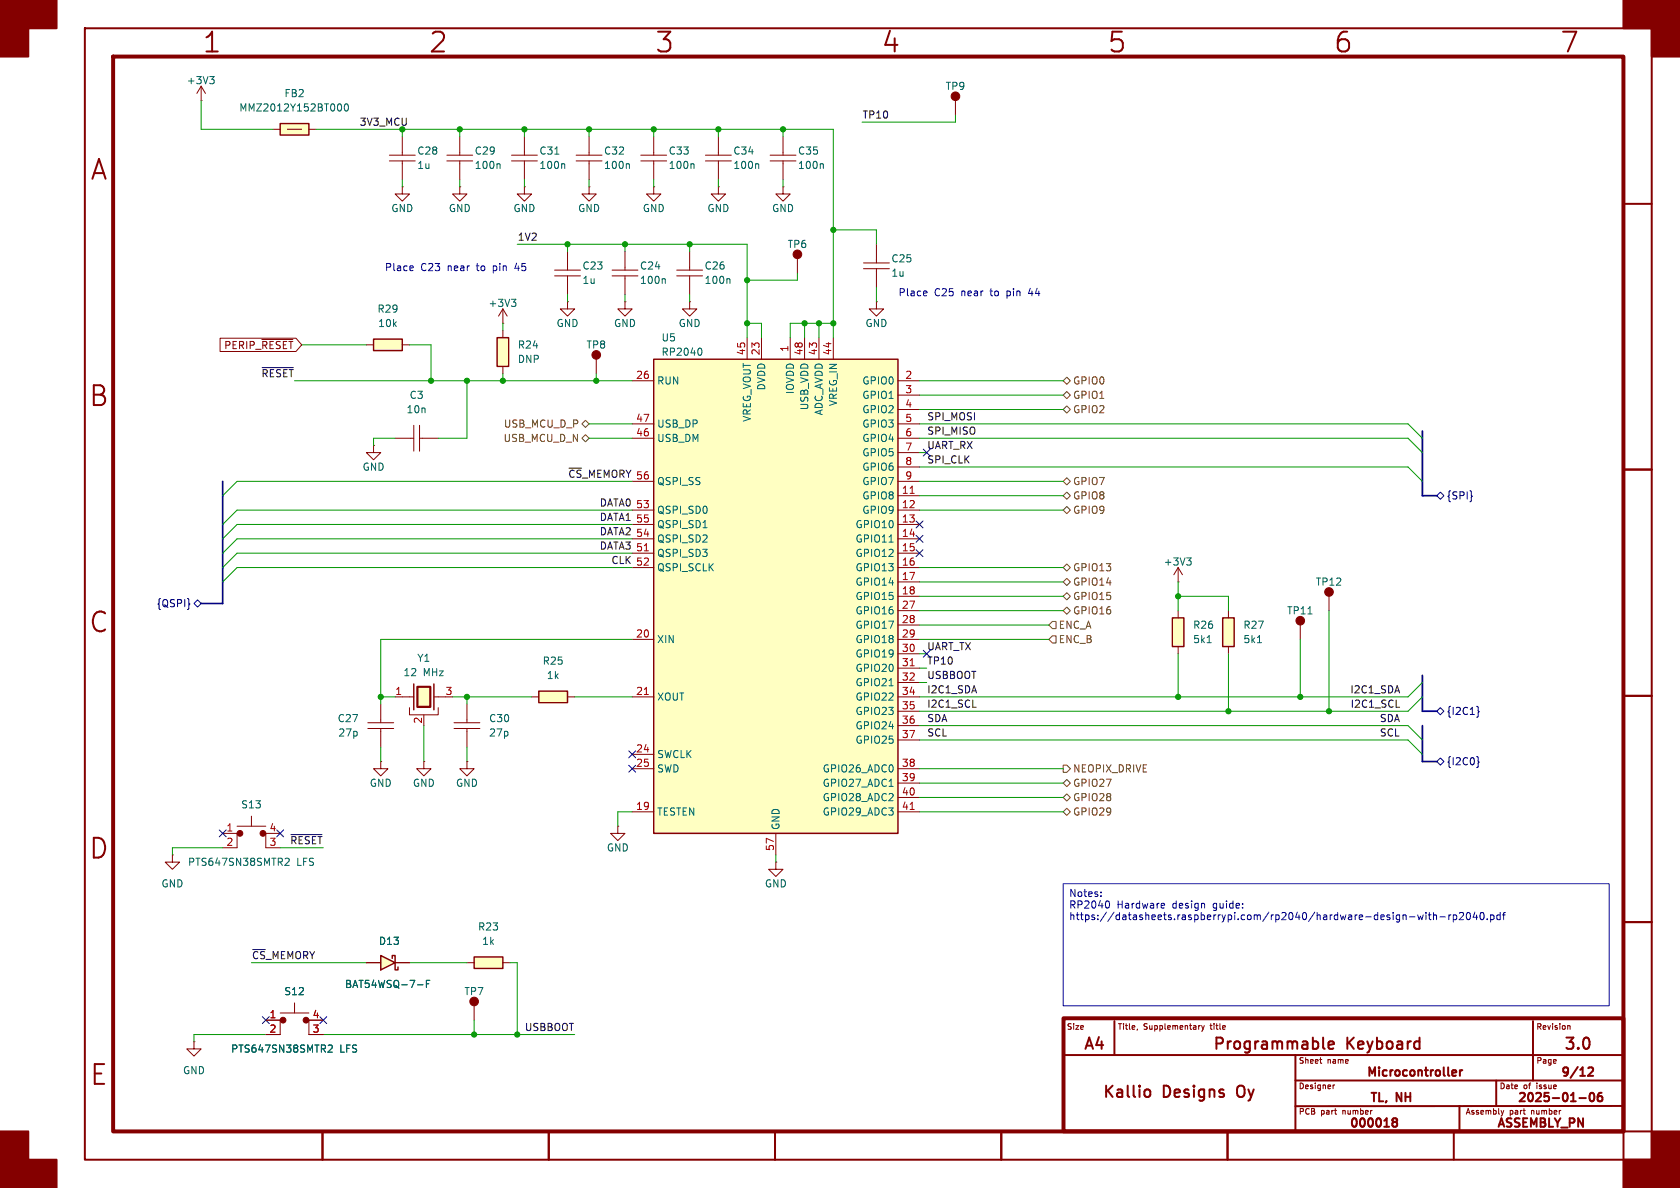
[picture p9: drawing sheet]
<svg xmlns="http://www.w3.org/2000/svg" width="297mm" height="210mm" viewBox="0 0 297 210" stroke-linecap="round" stroke-linejoin="round" font-family="sans-serif">
<g fill="none" stroke="#840000" stroke-width=".35">
<path d="M15 5h277v200h-277zM287 36h5M287 83h5M287 123h5M287 163h5M188 186.5h99M197 180.5v6M202.4 192.8a.54 .54 0 0 1 .5-.2 .54 .54 0 0 1 .5 .4v.5a.54 .54 0 0 1-.5 .4 .54 .54 0 0 1-.5-.2M229 186.5v13.5M229 191h58M233.9 183.4v1.7l.3 .3M234.9 184.7l.9-.1-.1-.4-.6-.1-.2 .3 .1 .9 .1 .1 .6-.1"/>
<path d="M246.4 198.3l-.3-.3 .3-.3 .5 .1 .1 .2-.3 .3M246.4 198.3l-.3 .3 .1 .4 .2 .2 .5-.1 .1-.2-.1-.4-.2-.2M246.4 198.3h.3M250.8 184.1l.2 .1M251 183.4v2M251 185.3l-.2 .1M256 188.7v1.3l.2 .2M256.7 189.7l.7-.2v-.2l-.5-.1-.2 .2 .1 .7h.6M258 195.5v4.5M258.1 189.2v1M258.5 189.2l-.3 .1-.1 .2M264.5 191v4.5"/>
<path d="M271 180.5v10.5M279.2 194.1h1.2M280.8 188.8l.6-.1 .2 .1v.3l-.9 1.1h.9M281.1 193.3l.3-.1a.81 .81 0 0 1 .5 .6 .81 .81 0 0 1-.3 .8l-.1 .1a.81 .81 0 0 1-.4-1.4zM283.1 193.2a.59 .59 0 0 0-.7 .6v.6l.2 .2 .4 .1 .2-.2 .1-.5-.2-.2h-.4l-.3 .2M287 195.5h-58M57 200v5M97 200v5M137 200v5M177 200v5M181 200h111M217 200v5"/>
<path d="M257 200v5M287 200v5"/>
</g>
<path d="M20 10h267v190h-267zM188 180h99v20h-99z" fill="none" stroke="#840000" stroke-width=".7"/>
<g fill="#840000" stroke="#840000" stroke-width=".35">
<path d="M0 0h10v5h-5v5h-5z"/>
<path d="M0 200h5v5h5v5h-10z"/>
<path d="M287 0h10v10h-5v-5h-5z"/>
<path d="M292 200h5v10h-10v-5h5z"/>
</g>
<g fill="none" stroke="#840000" stroke-width=".18">
<path d="M168.9 17.8v2.5M127 33v1.3h-1.3l1.3 1.3 1.3-1.3h-1.3M127 33h.1M154.9 53.3v1.3h-1.2l1.2 1.3 1.3-1.3h-1.3M154.9 53.3h.1M69.8 77.5h3.4M73.2 75.2v4.6M74.2 75.2v4.6M74.2 77.5h3.3M201.1 181.9l-.1 .2M212.1 181.3h.1M212.4 181.3l.3 .7"/>
<path d="M212.7 182l-.3 .3M212.9 181.3l-.2 .7M233.3 187.3h.4M233.6 188h.1M235.7 191.8v.7M236 191.8l-.3 .2M265.4 196.3l.2 .7M265.6 197l-.1 .2M265.8 196.3l-.2 .7M277.2 181.3h.3l.1 .7"/>
</g>
<circle cx="168.9" cy="17" r=".76" fill="#840000" stroke="#840000" stroke-width=".18"/>
<path d="M49.5 21.8h5.1v2.1h-5.1z" fill="#ffffc2"/>
<g fill="none" stroke="#840000" stroke-width=".18">
<path d="M48.3 22.9h1.2M50.8 22.9h2.5M54.6 22.9h1.3M68.8 28.4h4.6M68.8 27.4h4.6M71.1 33v1.3h-1.3l1.3 1.3 1.3-1.3h-1.3M71.1 33h.1M71.1 24.1v3.3M71.1 28.4v3.4M79 28.4h4.6M79 27.4h4.6M81.3 33v1.3h-1.3l1.3 1.3 1.2-1.3h-1.2"/>
<path d="M81.3 33h.1M81.3 24.1v3.3M81.3 28.4v3.4M113.3 28.4h4.6M113.3 27.4h4.6M115.6 33v1.3h-1.3l1.3 1.3 1.2-1.3h-1.2M115.6 33h.1M115.6 24.1v3.3M115.6 28.4v3.4M105.4 63.5v2.5"/>
</g>
<path d="M49.5 21.8h5.1v2.1h-5.1z" fill="none" stroke="#840000" stroke-width=".25"/>
<path d="M60 18.4a.68 .68 0 0 1 .4 .6 .68 .68 0 0 1-.4 .6M61 18.5l.2-.1a.68 .68 0 0 1 .4 .6 .68 .68 0 0 1-.4 .6l-.2-.1-.1-.4zM88.2 28.9l.2 .2v.7M122.5 28.9l.2 .2v.7" fill="none" stroke="#006464" stroke-width=".18"/>
<circle cx="105.4" cy="62.7" r=".76" fill="#840000" stroke="#840000" stroke-width=".18"/>
<path d="M87.9 59.7h2v5.1h-2z" fill="#ffffc2"/>
<path d="M87.9 59.7h2v5.1h-2z" fill="none" stroke="#840000" stroke-width=".25"/>
<g fill="none" stroke="#840000" stroke-width=".18">
<path d="M35.6 17.8h.1M35.6 15.2l-.8 1.3M35.6 15.2v2.6M35.6 15.2l.7 1.3M90.4 28.4h4.6M90.4 27.4h4.6M92.7 33v1.3h-1.3l1.3 1.3 1.3-1.3h-1.3M92.7 33h.1M92.7 24.1v3.3M92.7 28.4v3.4M101.9 28.4h4.5M101.9 27.4h4.5"/>
<path d="M104.1 33v1.3h-1.2l1.2 1.3 1.3-1.3h-1.3M104.1 33h.1M104.1 24.1v3.3M104.1 28.4v3.4M88.9 57.2h.1M88.9 54.6v2.6M88.9 58.4v1.3M88.9 54.6l-.8 1.3M88.9 54.6l.8 1.3M98 48.8h4.6M98 47.8h4.6M100.3 44.5v3.3"/>
<path d="M100.3 48.8v3.3M152.7 47.5h4.5M152.7 46.5h4.5M154.9 43.2v3.3M154.9 47.5v3.3M88.9 64.8v1.2M208.3 102.9h.1M208.3 100.3l-.8 1.3M208.3 100.3v2.6M208.3 100.3l.7 1.3"/>
</g>
<path d="M37.1 13.5h.8l-.5 .5M37.6 14l.3 .3v.3l-.3 .2M98.1 27.2h.7M99.7 28.9l.1 .2v.7M111.1 28.9l.2 .2v.7M90.4 52.9h.8l-.4 .5M91 53.4l.2 .2v.3l-.2 .3M209.8 98.6h.8l-.4 .5M210.3 99.1l.3 .2v.4l-.3 .2" fill="none" stroke="#006464" stroke-width=".18"/>
<path d="M207.3 109.2h2v5.1h-2z" fill="#ffffc2"/>
<path d="M207.3 109.2h2v5.1h-2z" fill="none" stroke="#840000" stroke-width=".25"/>
<path d="M108.2 48.8h4.6M108.2 47.8h4.6M110.5 44.5v3.3M110.5 48.8v3.3M66 78.7v1.3h-1.2l1.2 1.3 1.3-1.3h-1.3M66 78.7h.1M208.3 108v1.2M208.3 114.3v1.3" fill="none" stroke="#840000" stroke-width=".18"/>
<path d="M117.4 49.3l.2 .1v.7M213.4 113.6h.7" fill="none" stroke="#006464" stroke-width=".18"/>
<path d="M73.8 121.4h2.3v3.6h-2.3z" fill="#ffffc2"/>
<path d="M69.8 123.2h3.4M72.4 125.1v1.3h5.1v-1.3M74.9 126.4v1.9M76.7 123.2h2" fill="none" stroke="#840000" stroke-width=".18"/>
<path d="M73.8 121.4h2.3v3.6h-2.3z" fill="none" stroke="#840000" stroke-width=".38"/>
<path d="M73.2 120.9v4.6M76.7 120.9v4.6" fill="none" stroke="#840000" stroke-width=".25"/>
<path d="M95.2 122.2h5.1v2h-5.1z" fill="#ffffc2"/>
<path d="M95.2 122.2h5.1v2h-5.1z" fill="none" stroke="#840000" stroke-width=".25"/>
<path d="M100.3 53.3v1.3h-1.2l1.2 1.3 1.3-1.3h-1.3M100.3 53.3h.1M229.9 110.5v2.5M234.9 105.4v2.6M94 123.2h1.2M100.3 123.2h1.3" fill="none" stroke="#840000" stroke-width=".18"/>
<g fill="#840000" stroke="#840000" stroke-width=".18">
<circle cx="234.9" cy="104.6" r=".76"/>
<circle cx="229.9" cy="109.7" r=".76"/>
</g>
<path d="M231.2 108.5h.8" fill="none" stroke="#006464" stroke-width=".18"/>
<path d="M83.8 169.2h5.1v2h-5.1z" fill="#ffffc2"/>
<path d="M83.8 169.2h5.1v2h-5.1z" fill="none" stroke="#840000" stroke-width=".25"/>
<g fill="none" stroke="#840000" stroke-width=".18">
<path d="M138.4 33v1.3h-1.2l1.2 1.3 1.3-1.3h-1.3M138.4 33h.1M119.6 48.8h4.6M119.6 47.8h4.6M121.9 53.3v1.3h-1.3l1.3 1.3 1.3-1.3h-1.3M121.9 53.3h.1M121.9 44.5v3.3M121.9 48.8v3.3M141 45.7v2.6M74.9 134.6v1.3h-1.2l1.2 1.3 1.3-1.3h-1.3M74.9 134.6h.1M80.3 128.8h4.5"/>
<path d="M80.3 127.8h4.5M82.5 134.6v1.3h-1.2l1.2 1.3 1.3-1.3h-1.3M82.5 134.6h.1M82.5 124.5v3.3M82.5 128.8v3.3M30.5 151.1v1.3h-1.3l1.3 1.3 1.2-1.3h-1.2M30.5 151.1h.1M39.4 147.3h2.5v2.6h-2.5M41.9 146.1h5.1M44.4 144.3v1.8M49.5 147.3h-2.5v2.6h2.5M109.2 146.1v1.2h-1.3l1.3 1.3 1.3-1.3h-1.3"/>
<path d="M109.2 146.1h.1M137.2 152.4v1.3h-1.3l1.3 1.2 1.2-1.2h-1.2M137.2 152.4h.1M82.5 170.2h1.3M83.8 177.8v2.5M88.9 170.2h1.3M34.3 184.2v1.2h-1.3l1.3 1.3 1.3-1.3h-1.3M34.3 184.2h.1"/>
</g>
<path d="M128.9 49.3l.1 .1v.7M50.5 151.8l.4-.1 .2 .4-.8 .9h.8" fill="none" stroke="#006464" stroke-width=".18"/>
<g fill="#840000" stroke="#840000" stroke-width=".18">
<circle cx="83.8" cy="177" r=".76"/>
<circle cx="42.4" cy="147.3" r=".51"/>
<circle cx="46.5" cy="147.3" r=".51"/>
<circle cx="141" cy="45" r=".76"/>
</g>
<path d="M115.6 63.5h43.1v83.8h-43.1z" fill="#ffffc2"/>
<path d="M115.6 63.5h43.1v83.8h-43.1z" fill="none" stroke="#840000" stroke-width=".25"/>
<g fill="none" stroke="#840000" stroke-width=".18">
<path d="M132.1 59.7v3.8M134.6 59.7v3.8M139.7 59.7v3.8M142.2 59.7v3.8M144.8 59.7v3.8M147.3 59.7v3.8M111.8 67.3h3.8M111.8 77.5h3.8M111.8 74.9h3.8M158.7 67.3h3.9M158.7 69.9h3.9M158.7 72.4h3.9"/>
<path d="M158.7 77.5h3.9M158.7 74.9h3.9M111.8 90.2h3.8M111.8 92.7h3.8M111.8 95.3h3.8M111.8 97.8h3.8M111.8 85.1h3.8M158.7 87.6h3.9M158.7 90.2h3.9M158.7 92.7h3.9M158.7 95.3h3.9M158.7 97.8h3.9"/>
<path d="M158.7 85.1h3.9M158.7 80h3.9M158.7 82.6h3.9M111.8 100.3h3.8M111.8 113h3.8M158.7 100.3h3.9M158.7 102.9h3.9M158.7 105.4h3.9M158.7 113h3.9M158.7 108h3.9M158.7 110.5h3.9M158.7 115.6h3.9"/>
<path d="M158.7 118.1h3.9M111.8 123.2h3.8M111.8 133.4h3.8M111.8 135.9h3.8M158.7 123.2h3.9M158.7 135.9h3.9M158.7 120.7h3.9M158.7 125.7h3.9M158.7 128.3h3.9M158.7 130.8h3.9M158.7 138.4h3.9M111.8 143.5h3.8"/>
<path d="M137.2 147.3v3.8M158.7 143.5h3.9M158.7 141h3.9"/>
</g>
<path d="M113.9 97.4h.7M160.9 87.2h.7M160.9 117.7h.7M113.9 122.8h.7M160.9 143.1h.7" fill="none" stroke="#a90000" stroke-width=".18"/>
<path d="M123.8 61.5a.79 .79 0 0 1 0 1.3M124.3 93.3h.7M157.2 95.8h.7M157.2 121.2h.7M157.2 139h.7" fill="none" stroke="#006464" stroke-width=".18"/>
<path d="M67.3 168.9l2.5 1.3-2.5 1.3z" fill="#ffffc2"/>
<path d="M67.3 168.9l2.5 1.3-2.5 1.3zM69.3 169.4v-.5h.5v2.6h.6v-.6" fill="none" stroke="#840000" stroke-width=".25"/>
<path d="M67.3 134.6v1.3h-1.3l1.3 1.3 1.3-1.3h-1.3M67.3 134.6h.1M49.5 179.1h5.1M52.1 177.3v1.8M64.8 170.2h2.5M69.8 170.2h2.6M47 180.3h2.5v2.6h-2.5M57.1 180.3h-2.5v2.6h2.5" fill="none" stroke="#840000" stroke-width=".18"/>
<path d="M73.8 174.1h1M75.4 173.9h.4M76 173.3h-.6v1.3M58.1 184.8l.4-.1 .3 .4-.8 .9h.8" fill="none" stroke="#006464" stroke-width=".18"/>
<g fill="#840000" stroke="#840000" stroke-width=".18">
<circle cx="50" cy="180.3" r=".51"/>
<circle cx="54.1" cy="180.3" r=".51"/>
</g>
<path d="M216.2 109.2h2v5.1h-2z" fill="#ffffc2"/>
<path d="M216.2 109.2h2v5.1h-2z" fill="none" stroke="#840000" stroke-width=".25"/>
<path d="M110.5 53.3v1.3h-1.3l1.3 1.3 1.3-1.3h-1.3M110.5 53.3h.1M217.2 108v1.2M217.2 114.3v1.3M65 128.8h4.6M65 127.8h4.6M67.3 124.5v3.3M67.3 128.8v3.3" fill="none" stroke="#840000" stroke-width=".18"/>
<path d="M222.3 113.6h.7" fill="none" stroke="#006464" stroke-width=".18"/>
<path d="M66 59.9h5.1v2.1h-5.1z" fill="#ffffc2"/>
<path d="M66 59.9h5.1v2.1h-5.1z" fill="none" stroke="#840000" stroke-width=".25"/>
<g fill="none" stroke="#840000" stroke-width=".18">
<path d="M124.7 28.4h4.6M124.7 27.4h4.6M127 24.1v3.3M127 28.4v3.4M136.1 28.4h4.6M136.1 27.4h4.6M138.4 24.1v3.3M138.4 28.4v3.4M38.9 59.8h13.4l1 1.2-1 1.1h-13.4zM46.3 60h5.5M64.8 61h1.2M71.1 61h1.3"/>
<path d="M64.8 170.2h2.5M69.8 170.2h2.6M47 180.3h2.5M47 182.9h2.5M54.6 180.3h2.5M54.6 182.9h2.5"/>
</g>
<path d="M133.9 28.9l.2 .2v.7M145.4 28.9l.2 .2v.7M73.8 174.1h1M75.4 173.9h.4M76 173.3h-.6v1.3M58.1 184.8l.4-.1 .3 .4-.8 .9h.8" fill="none" stroke="#006464" stroke-width=".18"/>
<g fill="none" stroke="#725600" stroke-width=".18">
<path d="M102.9 77.5l.6-.7 .6 .7-.6 .6zM103.5 74.3l.6 .6-.6 .7-.6-.7zM188 72.4l.6-.6 .6 .6-.6 .6zM188 69.9l.6-.7 .6 .7-.6 .6zM188 67.3l.6-.6 .6 .6-.6 .6zM188 87.6l.6-.6 .6 .6-.6 .7zM188 85.1l.6-.6 .6 .6-.6 .6zM188 90.2l.6-.7 .6 .7-.6 .6zM188.6 99.7l.6 .6-.6 .7-.6-.7zM186.1 109.9h.6v1.2h-.6l-.7-.6zM186.1 112.4h.6v1.3h-.6l-.7-.7zM188 108l.6-.7 .6 .7-.6 .6z"/>
<path d="M188 105.4l.6-.6 .6 .6-.6 .6zM188 102.9l.6-.7 .6 .7-.6 .6zM188 135.3h.6l.6 .6-.6 .6h-.6zM188.6 137.8l.6 .6-.6 .7-.6-.7zM188 143.5l.6-.6 .6 .6-.6 .6zM188 141l.6-.7 .6 .7-.6 .6z"/>
</g>
<g fill="none" stroke="#000084" stroke-width=".18">
<path d="M163.2 79.4l1.2 1.2M164.4 79.4l-1.2 1.2M162 94.6l1.2 1.3M162 92.1l1.2 1.2M162 97.2l1.2 1.2M163.2 94.6l-1.2 1.3M163.2 92.1l-1.2 1.2M163.2 97.2l-1.2 1.2M254 87.6l.6-.6 .7 .6-.7 .7zM260.2 87.7h.1l-.1 .1M33.4 106.7l.2 .1h-.2M34.3 106.7l.6-.7 .7 .7-.7 .6z"/>
<path d="M163.2 115l1.2 1.2M164.4 115l-1.2 1.2M111.2 135.3l1.2 1.2M111.2 132.7l1.2 1.3M112.4 135.3l-1.2 1.2M112.4 132.7l-1.2 1.3M254 134.6l.6-.6 .7 .6-.7 .7zM254 125.7l.6-.6 .7 .6-.7 .7zM261.1 133.7l.2 .2v.6l.2 .2-.2 .2v.6l-.2 .2M261.1 124.9l.2 .1v.6l.2 .2-.2 .2v.6l-.2 .2M38.8 146.7l1.2 1.2M40 146.7l-1.2 1.2"/>
<path d="M48.9 146.7l1.2 1.2M50.1 146.7l-1.2 1.2M46.4 179.7l1.2 1.2M47.6 179.7l-1.2 1.2M56.5 179.7l1.3 1.2M57.8 179.7l-1.3 1.2"/>
</g>
<path d="M46.4 65h5.4M172 125h.6M246.8 125h.6M51.4 147.5h5.5" fill="none" stroke="#0f0f0f" stroke-width=".18"/>
<g fill="none" stroke="#0000c2" stroke-width=".18">
<path d="M72.9 47l.2 .3-.6 .1M73 47.8h-.1M91.3 46.5l-.3 .9h.8M163.7 51.4l.2 .3-.6 .2M163.8 52.2l-.1 .1M182.1 51l-.3 .9h.8M188 156.2h96.5v21.6h-96.5zM194.6 158.4v.1M194.6 157.7v.1M195.8 159.3a.79 .79 0 0 1 0 1.2M205.5 159.7h.3l.1 .3-.6 .1M205.8 160.5h-.3"/>
<path d="M249.2 162.1h1M250.6 161.7l.3 .9 .2-.6 .3 .6 .2-.9M252.1 161.3v.1M252.1 161.7v.9M252.5 161.7h.5M252.7 161.3v1.1l.3 .2M253.4 161.8l.2-.1 .3 .1 .1 .8M253.4 161.3v1.3M254.6 162.1h.9M256.1 161.7v.9M256.5 161.7l-.4 .3M256.9 161.8l.4-.1 .2 .3-.1 .5h-.5"/>
<path d="M256.9 161.7v1.3M258 161.4l.5-.1 .2 .4-.7 .9h.7M259.3 161.4l.2-.1a.68 .68 0 0 1 .5 .6 .68 .68 0 0 1-.5 .7l-.2-.1-.1-.4zM260.7 161.2l-.3 1h.8M261 161.7v.9M261.8 161.4l.1-.1a.68 .68 0 0 1 .5 .6 .68 .68 0 0 1-.5 .7l-.1-.1-.2-.4zM262.9 162.5v.1M263.5 161.8l.4-.1 .2 .3-.1 .5h-.5M263.5 161.7v1.3M265.2 161.8l-.4-.1-.2 .3 .1 .5h.5M265.2 161.3v1.3M265.6 161.7h.5"/>
<path d="M266.1 161.3l-.3 .2v1.1"/>
</g>
<path d="M251.5 76.2v11.4h2.5M39.4 85.1v21.6h-3.8M251.5 119.4v6.3h2.5M251.5 128.3v6.3h2.5" fill="none" stroke="#000084" stroke-width=".3"/>
<g fill="none" stroke="#009600" stroke-width=".18">
<path d="M35.6 17.8v5.1h12.7M55.9 22.9h91.4v36.8M71.1 22.9v1.2M71.1 31.8v1.2M81.3 22.9v1.2M81.3 31.8v1.2M92.7 22.9v1.2M92.7 31.8v1.2M104.1 22.9v1.2M104.1 31.8v1.2M115.6 22.9v1.2M115.6 31.8v1.2"/>
<path d="M127 22.9v1.2M127 31.8v1.2M138.4 22.9v1.2M138.4 31.8v1.2M168.9 20.3v1.3h-16.5M88.9 57.2v1.2M91.4 43.2h40.7v16.5M100.3 43.2v1.3M100.3 52.1v1.2M110.5 43.2v1.3M110.5 52.1v1.2M121.9 43.2v1.3"/>
<path d="M121.9 52.1v1.2M132.1 57.2h2.5v2.5M141 48.3v1.2h-8.9M142.2 57.2v2.5M144.8 57.2v2.5M147.3 57.2h-7.6v2.5M147.3 40.6h7.6v2.6M154.9 50.8v2.5M52.1 67.3h59.7M53.3 61h11.5M69.8 77.5h-3.8v1.2M72.4 61h3.8v6.3"/>
<path d="M82.5 67.3v10.2h-5M88.9 66v1.3M104.1 77.5h7.7M104.1 74.9h7.7M105.4 66v1.3M162.6 67.3h25.4M162.6 77.5h86.3l2.6 2.5M162.6 69.9h25.4M162.6 72.4h25.4M162.6 74.9h86.3l2.6 2.6M111.8 90.2h-69.9l-2.5 2.5M111.8 85.1h-69.9l-2.5 2.5"/>
<path d="M111.8 95.3h-69.9l-2.5 2.5M111.8 97.8h-69.9l-2.5 2.5M111.8 92.7h-69.9l-2.5 2.6M162.6 90.2h25.4M162.6 85.1h25.4M162.6 87.6h25.4M162.6 80h1.2M162.6 82.6h86.3l2.6 2.5M111.8 113h-44.5v11.5M111.8 100.3h-69.9l-2.5 2.6M162.6 108h25.4M162.6 100.3h25.4"/>
<path d="M162.6 113h22.8M162.6 105.4h25.4M162.6 110.5h22.8M162.6 102.9h25.4M162.6 118.1h1.2M162.6 115.6h1.2M208.3 102.9v5.1M208.3 115.6v7.6M208.3 105.4h8.9v2.6M217.2 115.6v10.1M229.9 113v10.2M234.9 108v17.7"/>
<path d="M67.3 132.1v2.5M67.3 123.2h2.5M74.9 128.3v6.3M80 123.2h14M82.5 123.2v1.3M82.5 132.1v2.5M101.6 123.2h10.2M162.6 138.4h25.4M162.6 120.7h1.2M162.6 130.8h86.3l2.6 2.6M162.6 128.3h86.3l2.6 2.5M162.6 135.9h25.4"/>
<path d="M251.5 120.7l-2.6 2.5h-86.3M251.5 123.2l-2.6 2.5h-86.3M39.4 149.9h-8.9v1.2M49.5 149.9h7.6M111.8 143.5h-2.6v2.6M137.2 151.1v1.3M162.6 143.5h25.4M162.6 141h25.4M44.4 170.2h20.4M72.4 170.2h10.1M90.2 170.2h1.2v12.7M47 182.9h-12.7v1.3"/>
<path d="M57.1 182.9h44.5M83.8 180.3v2.6"/>
</g>
<g fill="#009600" stroke="#009600" stroke-width=".18">
<circle cx="142.2" cy="57.2" r=".46"/>
<circle cx="147.3" cy="57.2" r=".46"/>
<circle cx="144.8" cy="57.2" r=".46"/>
<circle cx="147.3" cy="40.6" r=".46"/>
<circle cx="234.9" cy="125.7" r=".46"/>
<circle cx="229.9" cy="123.2" r=".46"/>
<circle cx="208.3" cy="105.4" r=".46"/>
<circle cx="217.2" cy="125.7" r=".46"/>
<circle cx="208.3" cy="123.2" r=".46"/>
<circle cx="88.9" cy="67.3" r=".46"/>
<circle cx="110.5" cy="43.2" r=".46"/>
<circle cx="132.1" cy="49.5" r=".46"/>
<circle cx="132.1" cy="57.2" r=".46"/>
<circle cx="121.9" cy="43.2" r=".46"/>
<circle cx="104.1" cy="22.9" r=".46"/>
<circle cx="92.7" cy="22.9" r=".46"/>
<circle cx="81.3" cy="22.9" r=".46"/>
<circle cx="71.1" cy="22.9" r=".46"/>
<circle cx="76.2" cy="67.3" r=".46"/>
<circle cx="67.3" cy="123.2" r=".46"/>
<circle cx="91.4" cy="182.9" r=".46"/>
<circle cx="82.5" cy="123.2" r=".46"/>
<circle cx="83.8" cy="182.9" r=".46"/>
<circle cx="100.3" cy="43.2" r=".46"/>
<circle cx="82.5" cy="67.3" r=".46"/>
<circle cx="105.4" cy="67.3" r=".46"/>
<circle cx="138.4" cy="22.9" r=".46"/>
<circle cx="127" cy="22.9" r=".46"/>
<circle cx="115.6" cy="22.9" r=".46"/>
</g>
<g font-size="4.9" fill="#840000">
<text x="35.7" y="9.8">1</text>
<text x="75.7" y="9.8">2</text>
<text x="115.7" y="9.8">3</text>
<text x="155.7" y="9.8">4</text>
<text x="195.7" y="9.8">5</text>
<text x="235.7" y="9.8">6</text>
<text x="275.7" y="9.8">7</text>
<text x="15.8" y="32.3">A</text>
<text x="15.6" y="72.3">B</text>
<text x="15.6" y="112.3">C</text>
<text x="15.6" y="152.3">D</text>
<text x="15.7" y="192.3">E</text>
</g>
<g font-size="2.8" fill="#840000">
<text x="191.4" y="186">A4</text>
<text x="214.2" y="186">Programmable</text>
<text x="238" y="186">Keyboard</text>
<text x="276.3" y="186">3.0</text>
<text x="194.7" y="194.5">Kallio</text>
<text x="205.6" y="194.5">Designs</text>
<text x="219.3" y="194.5">Oy</text>
</g>
<g font-size="2.1" fill="#840000">
<text x="241.5" y="190.8">Microcontroller</text>
<text x="275.7" y="190.8">9/12</text>
<text x="241.9" y="195.3">TL,</text>
<text x="246.9" y="195.3">NH</text>
<text x="268.1" y="195.3">2025-01-06</text>
<text x="238.3" y="199.8">000018</text>
<text x="264.4" y="199.8">ASSEMBLY_PN</text>
</g>
<g font-size="1.8" fill="#006464">
<text x="32.9" y="15.1">+3V3</text>
<text x="50.2" y="17.4">FB2</text>
<text x="167.1" y="16.1">TP9</text>
<text x="42.2" y="19.9">MMZ2012Y152BT000</text>
<text x="73.7" y="27.5">C28</text>
<text x="83.8" y="27.5">C29</text>
<text x="95.3" y="27.5">C31</text>
<text x="106.7" y="27.5">C32</text>
<text x="118.1" y="27.5">C33</text>
<text x="129.5" y="27.5">C34</text>
<text x="141" y="27.5">C35</text>
<text x="73.7" y="30.1">1u</text>
<text x="83.8" y="30.1">100n</text>
<text x="95.3" y="30.1">100n</text>
<text x="106.7" y="30.1">100n</text>
<text x="118.1" y="30.1">100n</text>
<text x="129.5" y="30.1">100n</text>
<text x="141" y="30.1">100n</text>
<text x="69.1" y="37.7">GND</text>
<text x="79.2" y="37.7">GND</text>
<text x="90.7" y="37.7">GND</text>
<text x="102.1" y="37.7">GND</text>
<text x="113.5" y="37.7">GND</text>
<text x="125" y="37.7">GND</text>
<text x="136.4" y="37.7">GND</text>
<text x="102.9" y="47.9">C23</text>
<text x="113" y="47.9">C24</text>
<text x="124.5" y="47.9">C26</text>
<text x="139.1" y="44">TP6</text>
<text x="157.5" y="46.6">C25</text>
<text x="102.9" y="50.4">1u</text>
<text x="113" y="50.4">100n</text>
<text x="124.5" y="50.4">100n</text>
<text x="157.5" y="49.1">1u</text>
<text x="66.6" y="55.5">R29</text>
<text x="66.8" y="58">10k</text>
<text x="86.3" y="54.5">+3V3</text>
<text x="98.3" y="58">GND</text>
<text x="108.5" y="58">GND</text>
<text x="119.9" y="58">GND</text>
<text x="152.9" y="58">GND</text>
<text x="91.4" y="64.4">DNP</text>
<text x="91.4" y="61.8">R24</text>
<text x="103.6" y="61.8">TP8</text>
<text x="116.8" y="60.6">U5</text>
<text x="116.8" y="63.1">RP2040</text>
<text x="72.3" y="70.7">C3</text>
<text x="116.1" y="68.2">RUN</text>
<text x="135.5" y="69.1" transform="rotate(-90 135.5 69.1)">DVDD</text>
<text x="140.6" y="69.8" transform="rotate(-90 140.6 69.8)">IOVDD</text>
<text x="148.2" y="71.9" transform="rotate(-90 148.2 71.9)">VREG_IN</text>
<text x="152.4" y="68.2">GPIO0</text>
<text x="152.4" y="70.7">GPIO1</text>
<text x="71.8" y="73.3">10n</text>
<text x="116.1" y="75.8">USB_DP</text>
<text x="132.9" y="74.7" transform="rotate(-90 132.9 74.7)">VREG_VOUT</text>
<text x="143.1" y="72.6" transform="rotate(-90 143.1 72.6)">USB_VDD</text>
<text x="145.6" y="73.5" transform="rotate(-90 145.6 73.5)">ADC_AVDD</text>
<text x="152.4" y="73.3">GPIO2</text>
<text x="152.4" y="75.8">GPIO3</text>
<text x="64" y="83.4">GND</text>
<text x="116.1" y="78.3">USB_DM</text>
<text x="152.4" y="78.3">GPIO4</text>
<text x="152.4" y="80.9">GPIO5</text>
<text x="152.4" y="83.4">GPIO6</text>
<text x="116.1" y="86">QSPI_SS</text>
<text x="152.4" y="88.5">GPIO8</text>
<text x="152.4" y="86">GPIO7</text>
<text x="116.1" y="91">QSPI_SD0</text>
<text x="116.1" y="93.6">QSPI_SD1</text>
<text x="151.1" y="93.6">GPIO10</text>
<text x="152.4" y="91">GPIO9</text>
<text x="116.1" y="98.7">QSPI_SD3</text>
<text x="116.1" y="101.2">QSPI_SCLK</text>
<text x="116.1" y="96.1">QSPI_SD2</text>
<text x="151.1" y="96.1">GPIO11</text>
<text x="151.1" y="98.7">GPIO12</text>
<text x="151.1" y="101.2">GPIO13</text>
<text x="205.6" y="100.2">+3V3</text>
<text x="151.1" y="103.7">GPIO14</text>
<text x="151.1" y="106.3">GPIO15</text>
<text x="232.5" y="103.7">TP12</text>
<text x="116.1" y="113.9">XIN</text>
<text x="151.1" y="108.8">GPIO16</text>
<text x="151.1" y="111.4">GPIO17</text>
<text x="151.1" y="113.9">GPIO18</text>
<text x="210.8" y="113.9">5k1</text>
<text x="210.8" y="111.4">R26</text>
<text x="219.7" y="113.9">5k1</text>
<text x="219.7" y="111.4">R27</text>
<text x="227.4" y="108.8">TP11</text>
<text x="71.2" y="119.7">12</text>
<text x="73.7" y="117.2">Y1</text>
<text x="74.8" y="119.7">MHz</text>
<text x="95.8" y="117.7">R25</text>
<text x="151.1" y="116.4">GPIO19</text>
<text x="151.1" y="119">GPIO20</text>
<text x="96.6" y="120.2">1k</text>
<text x="116.1" y="124.1">XOUT</text>
<text x="151.1" y="121.5">GPIO21</text>
<text x="151.1" y="124.1">GPIO22</text>
<text x="59.6" y="127.9">C27</text>
<text x="59.7" y="130.4">27p</text>
<text x="86.4" y="127.9">C30</text>
<text x="86.4" y="130.4">27p</text>
<text x="151.1" y="126.6">GPIO23</text>
<text x="151.1" y="129.1">GPIO24</text>
<text x="151.1" y="131.7">GPIO25</text>
<text x="116.1" y="134.2">SWCLK</text>
<text x="116.1" y="136.8">SWD</text>
<text x="145.3" y="136.8">GPIO26_ADC0</text>
<text x="42.5" y="143.1">S13</text>
<text x="65.3" y="139.3">GND</text>
<text x="72.9" y="139.3">GND</text>
<text x="80.5" y="139.3">GND</text>
<text x="145.3" y="139.3">GPIO27_ADC1</text>
<text x="145.3" y="141.8">GPIO28_ADC2</text>
<text x="116.1" y="144.4">TESTEN</text>
<text x="138" y="146.8" transform="rotate(-90 138 146.8)">GND</text>
<text x="145.3" y="144.4">GPIO29_ADC3</text>
<text x="33.1" y="153.3">PTS647SN38SMTR2</text>
<text x="52.4" y="153.3">LFS</text>
<text x="107.2" y="150.7">GND</text>
<text x="28.4" y="157.1">GND</text>
<text x="135.1" y="157.1">GND</text>
<text x="66.9" y="167.2">D13</text>
<text x="84.4" y="164.7">R23</text>
<text x="85.1" y="167.2">1k</text>
<text x="50.2" y="176.1">S12</text>
<text x="60.9" y="174.9">BAT54WSQ-7-F</text>
<text x="82" y="176.1">TP7</text>
<text x="32.3" y="190.1">GND</text>
<text x="40.8" y="186.3">PTS647SN38SMTR2</text>
<text x="60.1" y="186.3">LFS</text>
</g>
<g font-size="1.8" fill="#0f0f0f">
<text x="63.5" y="22.3">3V3_MCU</text>
<text x="152.4" y="21.1">TP10</text>
<text x="91.4" y="42.6">1V2</text>
<text x="46.1" y="66.8">~{RESET}</text>
<text x="163.8" y="76.9">SPI_MISO</text>
<text x="163.8" y="74.4">SPI_MOSI</text>
<text x="163.8" y="79.5">UART_RX</text>
<text x="163.8" y="82">SPI_CLK</text>
<text x="100.4" y="84.6">~{CS}_MEMORY</text>
<text x="105.9" y="89.6">DATA0</text>
<text x="105.9" y="94.7">DATA2</text>
<text x="105.9" y="92.2">DATA1</text>
<text x="105.9" y="97.3">DATA3</text>
<text x="108" y="99.8">CLK 52</text>
<text x="163.8" y="117.6">TP10</text>
<text x="163.8" y="115">UART_TX</text>
<text x="163.8" y="125.2">I2C1_SCL</text>
<text x="163.8" y="120.1">USBBOOT</text>
<text x="163.8" y="122.7">I2C1_SDA</text>
<text x="238.6" y="122.7">I2C1_SDA</text>
<text x="238.7" y="125.2">I2C1_SCL</text>
<text x="163.8" y="130.3">SCL</text>
<text x="163.8" y="127.7">SDA</text>
<text x="243.8" y="127.7">SDA</text>
<text x="243.8" y="130.3">SCL</text>
<text x="51.2" y="149.3">~{RESET}</text>
<text x="44.4" y="169.6">~{CS}_MEMORY</text>
<text x="92.7" y="182.3">USBBOOT</text>
</g>
<g font-size="1.8" fill="#0000c2">
<text x="67.9" y="48">Place</text>
<text x="74.4" y="48">C23</text>
<text x="79.2" y="48">near</text>
<text x="84.6" y="48">to</text>
<text x="87.6" y="48">pin</text>
<text x="91.7" y="48">45</text>
<text x="158.7" y="52.5">Place</text>
<text x="165.2" y="52.5">C25</text>
<text x="170" y="52.5">near</text>
<text x="175.4" y="52.5">to</text>
<text x="178.4" y="52.5">pin</text>
<text x="182.5" y="52.5">44</text>
<text x="188.9" y="158.9">Notes:</text>
<text x="188.9" y="160.9">RP2040</text>
<text x="197.5" y="160.9">Hardware</text>
<text x="207.4" y="160.9">design</text>
<text x="214.7" y="160.9">guide:</text>
<text x="188.9" y="163">https://datasheets.raspberrypi.com/rp2040/hardware-design-with-rp2040.pdf</text>
</g>
<text font-size="1.8" fill="#840000" x="39.5" y="61.9">PERIP_~{RESET}</text>
<g font-size="1.8" fill="#a90000">
<text x="131.8" y="62.9" transform="rotate(-90 131.8 62.9)">45</text>
<text x="134.4" y="62.9" transform="rotate(-90 134.4 62.9)">23</text>
<text x="139.4" y="62.3" transform="rotate(-90 139.4 62.3)">1</text>
<text x="142" y="62.9" transform="rotate(-90 142 62.9)">48</text>
<text x="144.5" y="62.9" transform="rotate(-90 144.5 62.9)">43</text>
<text x="147.1" y="62.9" transform="rotate(-90 147.1 62.9)">44</text>
<text x="112.4" y="67.1">26</text>
<text x="159.9" y="67.1">2</text>
<text x="159.9" y="69.6">3</text>
<text x="112.4" y="77.2">46</text>
<text x="112.4" y="74.7">47</text>
<text x="159.9" y="72.1">4</text>
<text x="159.9" y="74.7">5</text>
<text x="159.9" y="77.2">6</text>
<text x="159.9" y="79.8">7</text>
<text x="159.9" y="82.3">8</text>
<text x="112.4" y="89.9">53</text>
<text x="112.4" y="84.8">56</text>
<text x="159.3" y="87.4">11</text>
<text x="159.3" y="89.9">12</text>
<text x="159.9" y="84.8">9</text>
<text x="112.4" y="95">54</text>
<text x="112.4" y="92.5">55</text>
<text x="159.3" y="92.5">13</text>
<text x="159.3" y="95">14</text>
<text x="112.4" y="97.5">51</text>
<text x="159.3" y="97.5">15</text>
<text x="159.3" y="100.1">16</text>
<text x="159.3" y="102.6">17</text>
<text x="159.3" y="105.2">18</text>
<text x="159.3" y="107.7">27</text>
<text x="112.4" y="112.8">20</text>
<text x="159.3" y="110.2">28</text>
<text x="159.3" y="112.8">29</text>
<text x="159.3" y="115.3">30</text>
<text x="159.3" y="117.9">31</text>
<text x="69.8" y="122.9">1</text>
<text x="78.7" y="122.9">3</text>
<text x="112.4" y="122.9">21</text>
<text x="159.3" y="120.4">32</text>
<text x="159.3" y="122.9">34</text>
<text x="159.3" y="125.5">35</text>
<text x="74.7" y="128" transform="rotate(-90 74.7 128)">2</text>
<text x="159.3" y="128">36</text>
<text x="159.3" y="130.6">37</text>
<text x="112.4" y="133.1">24</text>
<text x="112.4" y="135.6">25</text>
<text x="159.3" y="135.6">38</text>
<text x="112.4" y="143.3">19</text>
<text x="159.3" y="138.2">39</text>
<text x="159.3" y="140.7">40</text>
<text x="159.3" y="143.3">41</text>
<text x="39.9" y="147.1">1</text>
<text x="39.9" y="149.6">2</text>
<text x="47.6" y="149.6">3</text>
<text x="47.6" y="147.1">4</text>
<text x="136.9" y="150.5" transform="rotate(-90 136.9 150.5)">57</text>
<text x="47.6" y="180.1">1</text>
<text x="47.6" y="182.6">2</text>
<text x="55.2" y="182.6">3</text>
<text x="55.2" y="180.1">4</text>
</g>
<g font-size="1.8" fill="#725600">
<text x="189.6" y="70.7">GPIO1</text>
<text x="189.6" y="68.2">GPIO0</text>
<text x="89" y="75.8">USB_MCU_D_P</text>
<text x="189.6" y="73.3">GPIO2</text>
<text x="88.9" y="78.3">USB_MCU_D_N</text>
<text x="189.6" y="88.5">GPIO8</text>
<text x="189.6" y="86">GPIO7</text>
<text x="189.6" y="91">GPIO9</text>
<text x="189.6" y="101.2">GPIO13</text>
<text x="189.6" y="106.3">GPIO15</text>
<text x="189.6" y="103.7">GPIO14</text>
<text x="187.1" y="111.4">ENC_A</text>
<text x="187.1" y="113.9">ENC_B</text>
<text x="189.6" y="108.8">GPIO16</text>
<text x="189.6" y="136.8">NEOPIX_DRIVE</text>
<text x="189.6" y="141.8">GPIO28</text>
<text x="189.6" y="139.3">GPIO27</text>
<text x="189.6" y="144.4">GPIO29</text>
</g>
<g font-size="1.8" fill="#000084">
<text x="255.7" y="88.5">{SPI}</text>
<text x="27.6" y="107.5">{QSPI}</text>
<text x="255.7" y="126.6">{I2C1}</text>
<text x="255.7" y="135.5">{I2C0}</text>
</g>
<g font-size="1.4" fill="#840000">
<text x="188.5" y="182.3">Size</text>
<text x="197.5" y="182.3">Title,</text>
<text x="202.3" y="182.3">Supplementary</text>
<text x="214.4" y="182.3">title</text>
<text x="271.5" y="182.3">Revision</text>
<text x="229.5" y="188.3">Sheet</text>
<text x="234.8" y="188.3">name</text>
<text x="271.5" y="188.3">Page</text>
<text x="229.5" y="192.8">Designer</text>
<text x="229.5" y="197.3">PCB</text>
<text x="233.6" y="197.3">part</text>
<text x="237.7" y="197.3">number</text>
<text x="259" y="197.3">Assembly</text>
<text x="265" y="192.8">Date</text>
<text x="267" y="197.3">part</text>
<text x="269.4" y="192.8">of</text>
<text x="271.1" y="197.3">number</text>
<text x="272" y="192.8">issue</text>
</g>
</svg>
